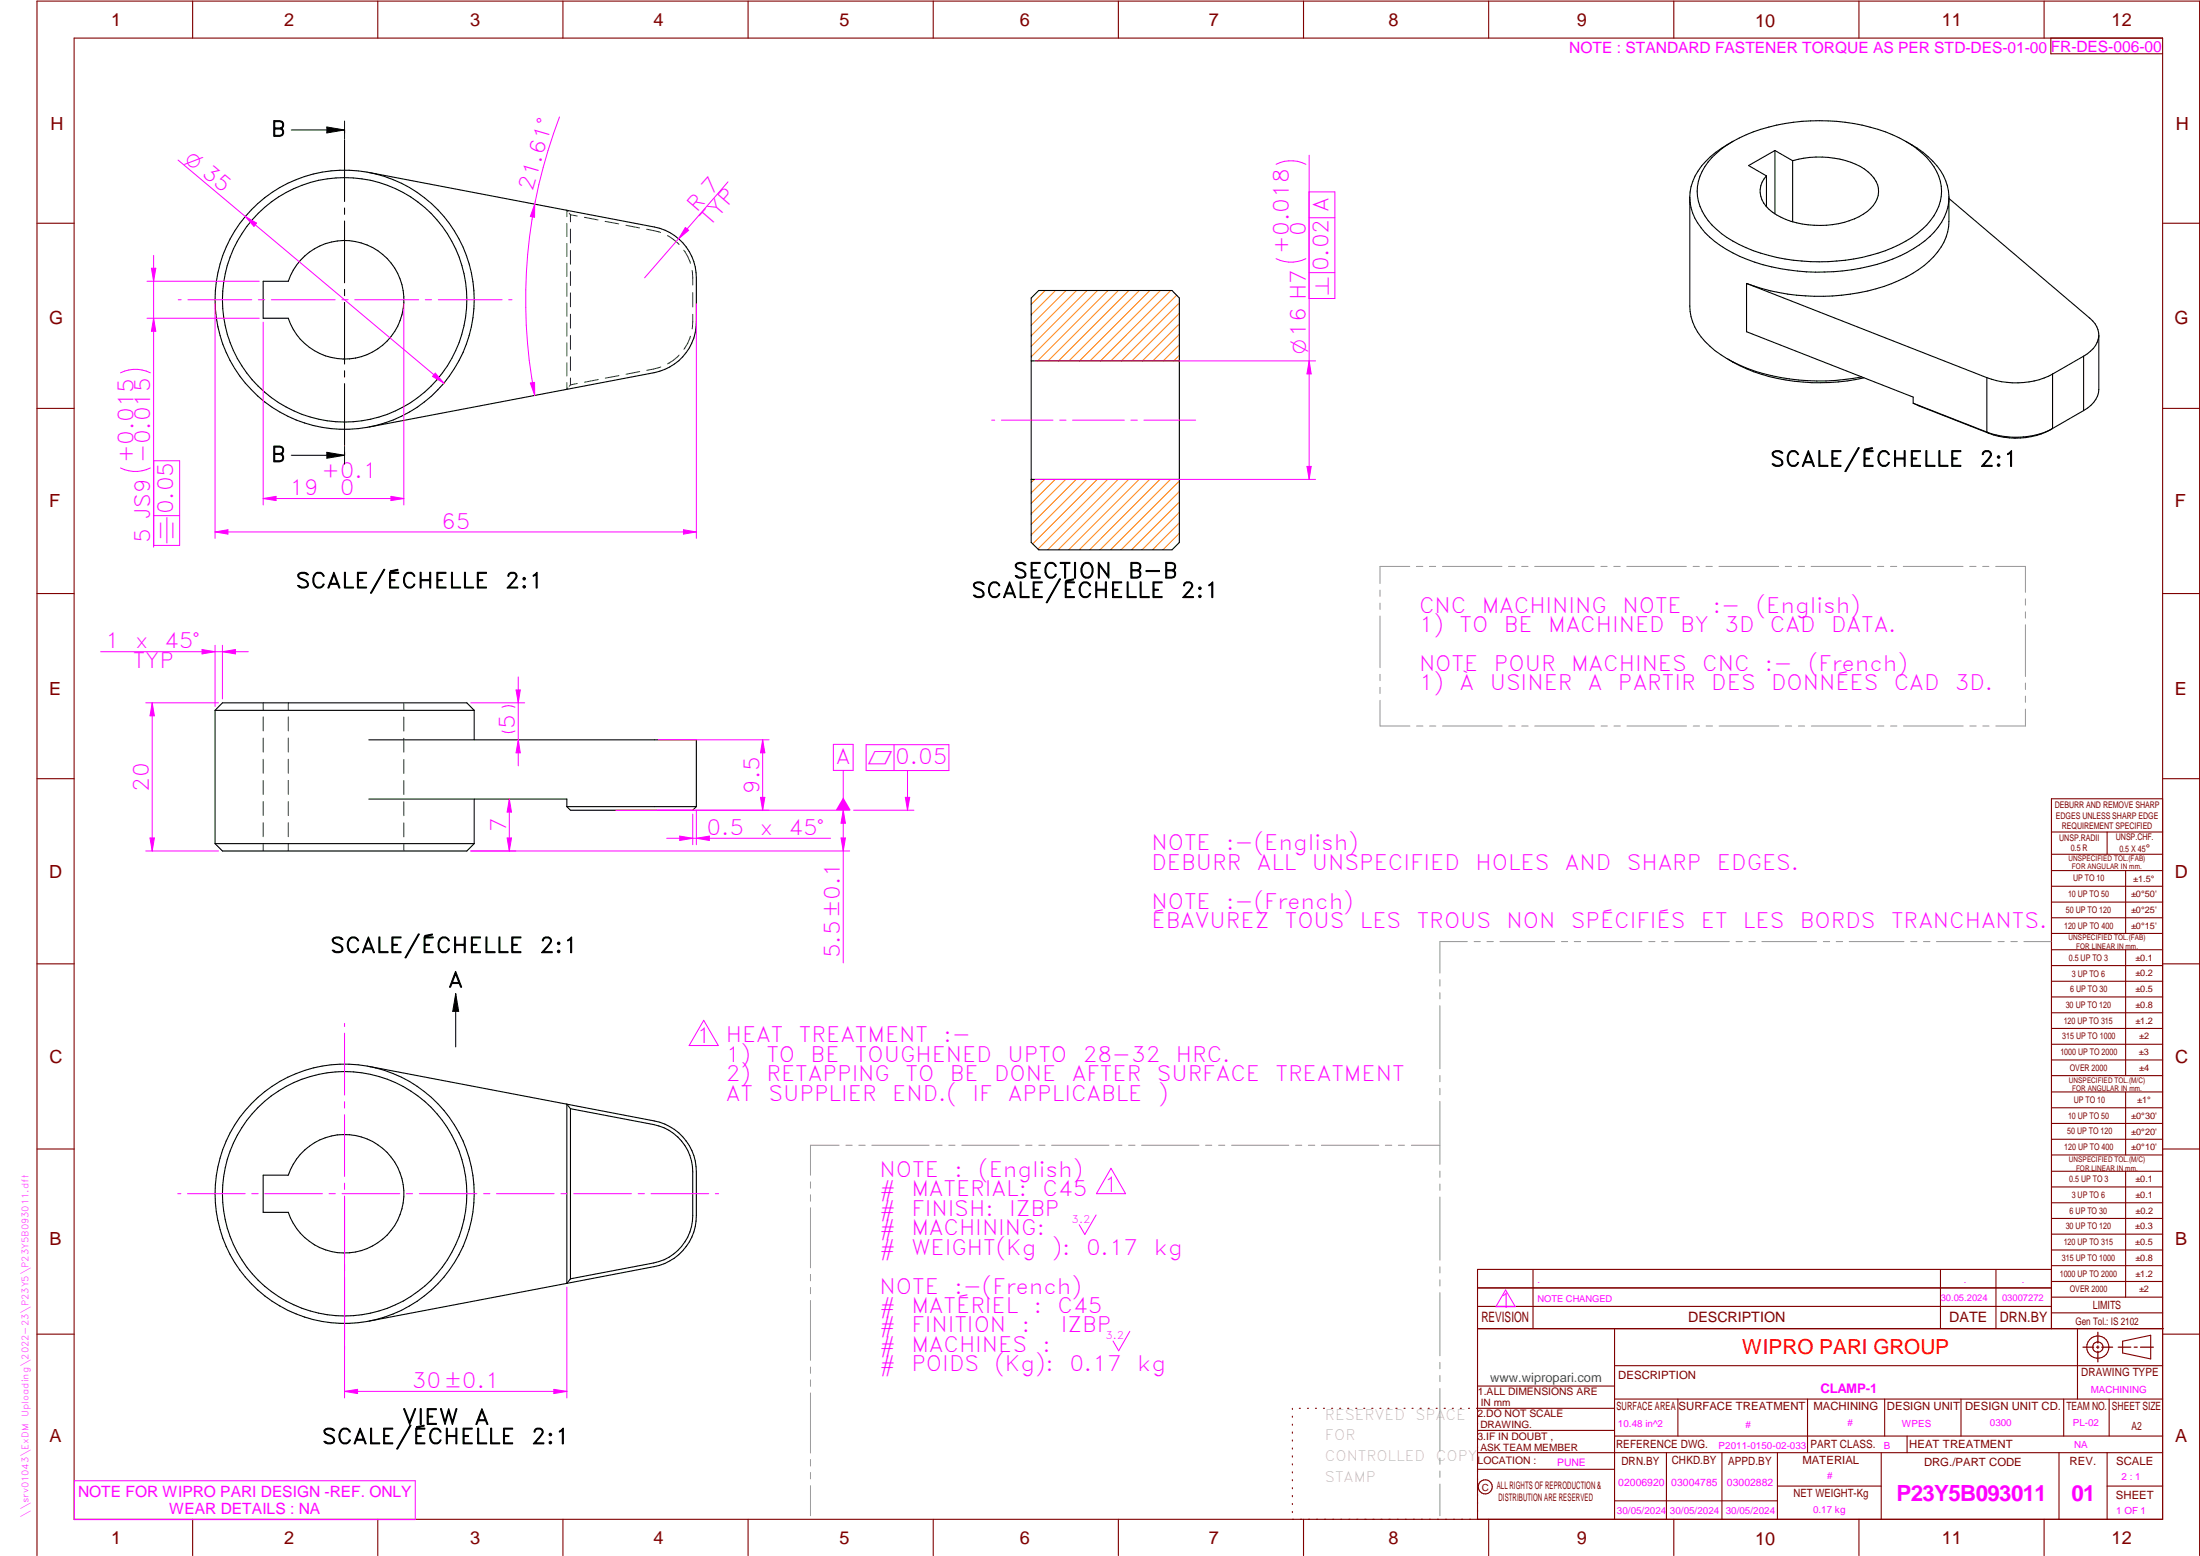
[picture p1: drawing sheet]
<svg xmlns="http://www.w3.org/2000/svg" width="594mm" height="420mm" viewBox="0 0 594 420" stroke-linecap="round" stroke-linejoin="round" font-family="sans-serif">
<g fill="none" stroke="#800000" stroke-width=".3">
<path d="M20 10.3h564v400h-564zM52 .3v10M102 .3v10M152 .3v10M202 .3v10M252 .3v10M302 .3v10M352 .3v10M402 .3v10M452 .3v10M502 .3v10M552 .3v10"/>
<path d="M553.8 10.3v4.2h30.2M10 60.3h10M584 60.3h10M10 110.3h10M584 110.3h10M10 160.3h10M584 160.3h10M10 210.3h10M584 215.7h-30v143.1M584 210.3h10M554 224.7h30M554 230.7h30"/>
<path d="M554 235.1h30M554 239.3h30M569 224.7v6M574 235.1v17M554 243.6h30M554 247.8h30M554 252.1h30M554 256.5h30M574 256.5v33.9M10 260.3h10M554 260.7h30M554 265h30"/>
<path d="M554 269.2h30M554 273.5h30M554 277.7h30M584 260.3h10M554 282h30M554 286.2h30M554 290.4h30M554 294.9h30M554 299.1h30M574 294.9v17M10 310.3h10M554 303.4h30"/>
<path d="M554 307.6h30M554 311.9h30M554 316.3h30M574 316.3v34M584 310.3h10M554 320.5h30M554 324.8h30M554 329h30M554 333.2h30M554 337.5h30M399 358.8h185.2M399 352.8h155"/>
<path d="M399 347.8h155M414 342.8v16M436 358.8v51.5M524 342.8v16M539 342.8v16M554 341.8h30M554 346h30M554 350.3h30M554 354.5h30M554 342.8h-155v67.5M561 358.8v19M10 360.3h10"/>
<path d="M399 374.3h37M436 377.8h148M453.1 377.8v10M488.1 377.8v14.5M508.9 377.8v10M529.5 377.8v10M557.3 377.8v10M569.5 377.8v10M573.2 362.2l7.6-1.6v6.3l-7.6-1.6zM584 368.8h-148M584 360.3h10M349 380.3v.3"/>
<path d="M349 382.4v.3M349 384.6v.3M349 386.7v.3M349 388.8v.3M349 391v.3M349 393.1v.3M349 395.3v.3M349 397.4v.3M349 399.5v.3M350.9 380.3h.2M353.1 380.3h.2M355.2 380.3h.3"/>
<path d="M357.4 380.3h.3M359.6 380.3h.3M361.7 380.3h.3M363.9 380.3h.3M366.1 380.3h.3M368.3 380.3h.2M370.4 380.3h.3M372.6 380.3h.3M374.8 380.3h.3M376.9 380.3h.4M379.1 380.3h.3M381.3 380.3h.3"/>
<path d="M383.4 380.3h.4M385.6 380.3h.3M387.8 380.3h.3M390 380.3h.3M392.2 380.3h.3M394.3 380.3h.3M396.5 380.3h.3M398.7 380.3h37.3M399 396.7h37M399 392.3h185M399 386.2h37M436 387.8h148"/>
<path d="M450 392.3v18M465 392.3v18M480 392.3v18M508 392.3v18M515 387.8v4.5M556 392.3v18M569 392.3v18M52 410.3v9.7M102 410.3v9.7M152 410.3v9.7M202 410.3v9.7M252 410.3v9.7"/>
<path d="M302 410.3v9.7M349 401.7v.3M349 403.8v.4M349 406v.3M349 408.1v.3M352 410.3v9.7M402 410.3v9.7M436 405.3h44M452 410.3v9.7M480 401.3h28M502 410.3v9.7M552 410.3v9.7"/>
<path d="M569 401.3h15M10 420v-419.7h584v419.7"/>
<circle cx="566.5" cy="363.7" r="1.39"/>
<circle cx="566.5" cy="363.8" r="3"/>
<circle cx="401.1" cy="401.5" r="1.9"/>
</g>
<g fill="none" stroke="#f0f" stroke-width=".27">
<path d="M93 35.1v.8M93 37.7v16.7M93 56.2v1.7M93 59.7v16.7M93 78.1v1.7M48.1 80.9h.8M50.8 80.9h17.2M58.1 82v63.4M69.8 80.9h1.7M73.3 80.9h17.2M92.3 80.9h1.7M93 81.7v16.6"/>
<path d="M95.8 80.9h17.3M114.8 80.9h1.7M118.4 80.9h17.2M137.4 80.9h.9M188 82v63.4M93 100.1v1.7M93 103.6v16.7M93 122.1v.8M184.6 143l3.4 .6-3.4 .6zM296 328.1l-3.1 5.2-1.5-2.6M305.1 359.5l-3 5.2-1.5-2.6M406.6 348.3l2.6 4.5h-5.3z"/>
<path d="M20.1 399.8h92v10.5h-92z"/>
</g>
<g fill="none" stroke="#949494" stroke-width=".27">
<path d="M396.2 254.3h-7.4v8.5M398.1 254.3h1.6M401.5 254.3h1.8M405 254.3h14.8M421.6 254.3h1.7M425.1 254.3h1.7M428.6 254.3h14.8M445.2 254.3h1.7M448.7 254.3h1.7M452.2 254.3h14.8M468.8 254.3h1.7M472.3 254.3h1.7"/>
<path d="M475.8 254.3h14.8M492.4 254.3h1.7M495.8 254.3h1.8M499.4 254.3h14.7M516 254.3h1.6M519.4 254.3h1.8M522.9 254.3h14.8M539.5 254.3h1.7M543 254.3h1.7M546.5 254.3h7.4M388.8 264.5v1.8M388.8 268.1v1.6"/>
<path d="M388.8 271.6v17M388.8 290.4v1.7M388.8 293.9v1.7M388.8 297.4v17M218.9 319.2v1.6M226.6 309.2h-7.7v8.1M228.4 309.2h1.7M231.9 309.2h1.7M235.4 309.2h15.5M252.7 309.2h1.7M256.2 309.2h1.7M259.7 309.2h15.5"/>
<path d="M277 309.2h1.7M280.5 309.2h1.7M284 309.2h15.5M301.2 309.2h1.8M304.8 309.2h1.7M308.3 309.2h15.5M325.5 309.2h1.7M329.1 309.2h1.6M332.6 309.2h15.4M349.8 309.2h1.7M353.3 309.2h1.7M356.8 309.2h15.5"/>
<path d="M374.1 309.2h1.7M377.6 309.2h1.7M381.1 309.2h7.7M388.8 316.2v1.7M388.8 319.7v1.7M218.9 322.6v1.8M218.9 326.1v16.2M388.8 323.2v17.1M218.9 344.1v1.8M218.9 347.6v1.7M218.9 351.2v16.1M388.8 342.1v1.6"/>
<path d="M388.8 345.6v1.7M388.8 349v17.1M218.9 369.1v1.7M218.9 372.6v1.8M218.9 376.1v16.2M388.8 367.9v1.7M388.8 371.4v1.7M388.8 374.9v17M218.9 394.1v1.8M218.9 397.6v1.7M388.8 393.7v1.7M388.8 397.2v1.7"/>
<path d="M218.9 401.2v8.1M388.8 400.7v8.6"/>
</g>
<path d="M566.5 359.7v3M562.5 363.8h2.9M566.1 363.8h.7M566.5 363.4v.7M566.5 364.9v2.8M567.6 363.8h2.9M572 363.8h3.4M576.3 363.8h.8M578 363.8h3.5" fill="none" stroke="#800000" stroke-width=".34"/>
<g fill="none" stroke="#000" stroke-width=".3">
<path d="M467.9 38.2a22.1 22.1 0 0 0-10.8 10.8l-.5 1.4-.3 2.9M467.9 38.2a50.8 50.8 0 0 1 32.7-4.8l2.2 .4a40.1 40.1 0 0 1 11.8 4.4M514.6 38.2a18.4 18.4 0 0 1 9.4 10.7 13 13 0 0 1-5 13 38.1 38.1 0 0 1-20.7 8.4 50.5 50.5 0 0 1-30.4-5.2 18.4 18.4 0 0 1-9.3-10.7 13 13 0 0 1 4.9-13l1.4-1.2 3-2M514.6 38.2a23.9 23.9 0 0 1 10.2 9.2 12.8 12.8 0 0 1-2.4 15.2 35.6 35.6 0 0 1-20 9.8 55.6 55.6 0 0 1-34.4-4.1 21.7 21.7 0 0 1-10.9-10.8l-.7-2.8-.1-1.4M99.6 46.6l77.1 14.7a13.9 13.9 0 0 1 11.3 13.7v11.9a14 14 0 0 1-11.3 13.7l-77.1 14.7M456.3 53.3v29.4a14.5 14.5 0 0 0 5.4 10.8 40 40 0 0 0 21.5 8.8 57.7 57.7 0 0 0 19.5-.5M477 47.5v8.3M479.3 40.6l-7.1 4.1 4.8 2.8M479.3 40.6l4.8 2.8M479.3 40.6v17.1M484.1 43.4a24.9 24.9 0 0 1 19.4 2.3 6.8 6.8 0 0 1 3.4 8 11.4 11.4 0 0 1-7.5 5.9 24.6 24.6 0 0 1-20.7-2.3 6.4 6.4 0 0 1-2.4-9l.7-.8M484.1 43.4v16.5"/>
<path d="M526.3 53.3v6.5a14.6 14.6 0 0 1-5.4 10.7 41.4 41.4 0 0 1-23.6 9.2 56.5 56.5 0 0 1-25.7-3.2M526.3 53.6l38 32.3a5.4 5.4 0 0 1 .2 8.9l-1.9 1.4M71.1 75.9h6.7a16 16 0 0 1 24.7-7.9 16 16 0 0 1 0 25.9 16 16 0 0 1-24.7-8h-6.7zM471.6 76.5v13.1l45 17.6v1.7M471.6 76.5l64.9 25.5M466.5 96.9a49.6 49.6 0 0 0 32.3 6l4.5-.9M562.6 96.2v14.7M562.6 96.2l-8.3 4.8M566.8 90.5v14.7a6.9 6.9 0 0 1-4.2 5.7M516.6 108.9l19.9 7.8M516.6 108.9l20.5 8.1M536.5 102v14.7"/>
<path d="M536.5 116.7l.6 .3M554.3 115.7a22 22 0 0 1-17.8 1M554.3 101v14.7M554.3 101a22 22 0 0 1-17.8 1M554.3 115.7a20.1 20.1 0 0 1-17.2 1.3M562.6 110.9l-8.3 4.8M58.1 191.8l2-2h66l2 2M58.1 191.8v36M58.1 191.8h70M99.6 199.8h88.4v18M128.1 191.8v8M99.6 215.8h53.5v2"/>
<path d="M128.1 215.8v12M153.1 217.8h34.9M188 217.8l-.9 1h-33.1l-.9-1M58.1 227.8l2 2h66l2-2M58.1 227.8h70"/>
<circle cx="93.1" cy="80.9" r="35"/>
<circle cx="93.1" cy="80.9" r="33"/>
</g>
<g fill="none" stroke="#008000" stroke-width=".27">
<path d="M153.4 57.1l-.3-.3v1.7M153.7 57.6l.3 .4M154 58v1.9M154 58l1.9 .3M157.8 58.7l3.7 .7M163.4 59.8l3.7 .7M153.1 60.4v3.5M153.1 65.7v3.6M153.1 71.1v3.5M153.1 76.5v3.5M154 61.8v3.8M154 67.6v3.8"/>
<path d="M154 73.3v3.8M154 79.1v3.7M169 60.8l3.7 .8M174.6 61.9l3.8 .9M180.2 63.6l1.7 1.1 1.5 1.3M184.7 67.6l1 1.7 .7 1.8M186.9 73l.2 4M187.1 79v3.9M153.1 81.8v3.6M153.1 87.2v3.6M153.1 92.6v3.5M153.1 98v3.5"/>
<path d="M154 84.8v3.8M154 90.6v3.8M154 96.3v3.8M178.4 99.1l-3.7 .9M183.4 95.9l-1.5 1.3-1.7 1.1M186.4 90.8l-.7 1.9-1 1.6M187.1 84.9l-.2 3.9M153.1 103.3v1.8l.3-.3M154 103.9l-.3 .4M154 102.1v1.8M155.9 103.5l-1.9 .4M161.5 102.5l-3.6 .7"/>
<path d="M167.1 101.4l-3.7 .7M172.8 100.3l-3.7 .7M71.1 189.8v1.8M71.1 193.6v3.8M71.1 199.3v3.8M77.8 189.8v1.8M77.8 193.6v3.8M77.8 199.3v3.8M109 189.8v1.9M109 193.6v3.8M109 199.3v3.8M71.1 205v3.8"/>
<path d="M71.1 210.7v3.8M71.1 216.5v3.7M77.8 205v3.8M77.8 210.7v3.8M77.8 216.5v3.7M109 205.1v3.7M109 210.8v3.7M109 216.5v3.8M71.1 222.2v3.7M71.1 227.9v1.9M77.8 222.2v3.7M77.8 227.9v1.9"/>
<path d="M109 222.2v3.8M109 227.9v1.9"/>
</g>
<path d="M184.6 143l3.4 .6-3.4 .6z" fill="#f0f"/>
<path d="M58.1 143.6l3.4-.6v1.2z" fill="none" stroke="#f0f" stroke-width=".27"/>
<path d="M58.1 143.6l3.4-.6v1.2z" fill="#f0f"/>
<path d="M39.7 75.9h30.3M39.7 85.9h30.3M41.5 85.9l.6 3.6h-1.2zM40.6 100.7a9 9 0 0 0-8.1 0M40.6 126.4a9 9 0 0 1-8.1 0M58.1 143.6h129.9" fill="none" stroke="#f0f" stroke-width=".27"/>
<path d="M41.5 85.9l.6 3.6h-1.2z" fill="#f0f"/>
<path d="M40.9 72.4h1.2l-.6 3.5z" fill="none" stroke="#f0f" stroke-width=".27"/>
<path d="M40.9 72.4h1.2l-.6 3.5z" fill="#f0f"/>
<path d="M41.5 69v78.7M71.1 87v49.4M109 82v54.4M71.1 134.6l3.4-.6v1.2z" fill="none" stroke="#f0f" stroke-width=".27"/>
<path d="M71.1 134.6l3.4-.6v1.2z" fill="#f0f"/>
<path d="M105.6 134l3.4 .6-3.4 .6z" fill="none" stroke="#f0f" stroke-width=".27"/>
<path d="M105.6 134l3.4 .6-3.4 .6z" fill="#f0f"/>
<path d="M48.1 43.2l71.8 60.3M117.6 100.8l2.3 2.7-3.1-1.9zM71.1 134.6h37.9" fill="none" stroke="#f0f" stroke-width=".27"/>
<path d="M117.6 100.8l2.3 2.7-3.1-1.9z" fill="#f0f"/>
<path d="M66.2 58.5l3.1 1.7-.7 .9z" fill="none" stroke="#f0f" stroke-width=".27"/>
<path d="M66.2 58.5l3.1 1.7-.7 .9z" fill="#f0f"/>
<path d="M196.6 49.1l-22.5 25.9M185.1 61.4l.9 .8-2.7 2.3z" fill="none" stroke="#f0f" stroke-width=".27"/>
<path d="M185.1 61.4l.9 .8-2.7 2.3z" fill="#f0f"/>
<path d="M123.1 268.3l.8 4.8h-1.6zM123.1 268.3v14.4" fill="none" stroke="#000" stroke-width=".27"/>
<path d="M123.1 268.3l.8 4.8h-1.6z" fill="#000"/>
<g fill="none" stroke="#000" stroke-width=".3">
<path d="M99.6 288l77.1 14.7a14 14 0 0 1 11.3 13.7v11.9a14 14 0 0 1-11.3 13.7l-23.6 4.5M154 299.4l-.9-1.2v48.3M154 299.4v45.9M154 299.4l22.5 4.3a13.1 13.1 0 0 1 10.6 12.7v11.9a13.1 13.1 0 0 1-10.6 12.7l-22.5 4.3M71.1 317.3h6.7a16 16 0 0 1 24.7-7.9 16 16 0 0 1 0 25.9 16 16 0 0 1-24.7-7.9h-6.7zM153.1 346.5l-53.5 10.2M154 345.3l-.9 1.2"/>
<circle cx="93.1" cy="322.3" r="35"/>
<circle cx="93.1" cy="322.4" r="33"/>
</g>
<g fill="none" stroke="#f0f" stroke-width=".27">
<path d="M93 276.4v.8M93 279v16.7M93 297.5v1.7M93 301v16.7M93 319.5v1.7M48 322.3h.8M50.6 322.3h15.6M68 322.3h1.7M71.5 322.3h15.6M88.9 322.3h1.6M92.4 322.3h15.5M93 323v54.5"/>
<path d="M109.7 322.3h1.7M113.2 322.3h15.6M130.6 322.3h1.7M134.1 322.3h15.5M151.5 322.3h1.7M154.9 322.3h15.6M172.3 322.3h1.7M175.8 322.3h15.6M193.2 322.3h.8M153.1 347.6v29.9M93 375.7l3.6-.5v1.1z"/>
</g>
<path d="M93 375.7l3.6-.5v1.1z" fill="#f0f"/>
<path d="M149.6 375.2l3.5 .5-3.5 .6z" fill="none" stroke="#f0f" stroke-width=".27"/>
<path d="M149.6 375.2l3.5 .5-3.5 .6z" fill="#f0f"/>
<path d="M39.4 189.8h19.6M41.1 189.8l.6 3.5h-1.2zM39.4 229.8h19.6M93 375.7h60.1" fill="none" stroke="#f0f" stroke-width=".27"/>
<path d="M41.1 189.8l.6 3.5h-1.2z" fill="#f0f"/>
<path d="M40.5 226.3h1.2l-.6 3.5z" fill="none" stroke="#f0f" stroke-width=".27"/>
<path d="M40.5 226.3h1.2l-.6 3.5z" fill="#f0f"/>
<path d="M344.6 44.4a9 9 0 0 1 8 0M352.6 69.8a9 9 0 0 1-8 .1M279.5 97.5h75.8M353.5 97.5l.6 3.5h-1.2zM267.8 113.5h.8M270.4 113.5h13.9M286.2 113.5h1.7M289.6 113.5h14M305.4 113.5h1.7M308.9 113.5h14M279.5 129.5h75.8M41.1 189.8v40" fill="none" stroke="#f0f" stroke-width=".27"/>
<g fill="none" stroke="#000" stroke-width=".27">
<path d="M78.6 35.1h14.4M88.3 34.3l4.7 .8-4.7 .8zM93 32.7v4.8M93 37.7v16.7M93 56.2v1.7M93 59.7v16.7M93 78.1v1.7M93 81.7v16.6M93 100.1v1.7M93 103.6v16.7M78.6 122.9h14.4M88.3 122.1l4.7 .8-4.7 .8z"/>
<path d="M93 120.6v4.7"/>
</g>
<path d="M88.3 34.3l4.7 .8-4.7 .8zM88.3 122.1l4.7 .8-4.7 .8z" fill="#000"/>
<g fill="none" stroke="#ff8000" stroke-width=".27">
<path d="M282.2 78.4l-3.7 3.8M285 78.4l-6.5 6.6M287.9 78.4l-9.4 9.4M290.7 78.4l-12.2 12.3M293.5 78.4l-15 15.1M296.4 78.4l-17.9 18M299.2 78.4l-19 19.1M302 78.4l-19 19.1M304.8 78.4l-19 19.1M307.7 78.4l-19 19.1M310.5 78.4l-19 19.1M313.3 78.4l-19 19.1"/>
<path d="M316.1 78.4l-18.9 19.1M317.7 79.7l-17.7 17.8M318.5 95.9l-1.6 1.6M318.5 93.1l-4.4 4.4M318.5 90.3l-7.2 7.2M318.5 87.5l-10 10M318.5 84.6l-12.9 12.9M318.5 81.8l-15.7 15.7M279.3 129.5l-.8 .8M282.1 129.5l-3.6 3.6M284.9 129.5l-6.4 6.4M287.8 129.5l-9.3 9.3"/>
<path d="M290.6 129.5l-12.1 12.1M293.4 129.5l-14.9 14.9M296.3 129.5l-17.4 17.4M299.1 129.5l-18.8 18.8M301.9 129.5l-19 19M304.8 129.5l-19.1 19M307.6 129.5l-19 19M310.4 129.5l-19 19M313.2 129.5l-18.9 19M316.1 129.5l-19.1 19M318.5 138.3l-10.1 10.2M318.5 135.6l-12.9 12.9"/>
<path d="M318.5 132.7l-15.8 15.8M318.5 129.9l-18.6 18.6M318.5 144l-4.5 4.5M318.5 141.2l-7.3 7.3"/>
</g>
<path d="M278.5 80.5l2-2.1h36l2 2.1v66l-2 2h-36l-2-2zM278.5 97.5h40M278.5 129.5h40" fill="none" stroke="#000" stroke-width=".3"/>
<path d="M353.5 97.5l.6 3.5h-1.2z" fill="#f0f"/>
<path d="M352.9 125.9h1.2l-.6 3.6z" fill="none" stroke="#f0f" stroke-width=".27"/>
<path d="M352.9 125.9h1.2l-.6 3.6z" fill="#f0f"/>
<path d="M353.5 41.9v87.6M54.6 175.4l3.5 .6-3.5 .6zM58.1 174.2v16.6M60.1 174.2v14.5" fill="none" stroke="#f0f" stroke-width=".27"/>
<path d="M54.6 175.4l3.5 .6-3.5 .6z" fill="#f0f"/>
<path d="M60.1 176l3.5-.6v1.2z" fill="none" stroke="#f0f" stroke-width=".27"/>
<path d="M60.1 176l3.5-.6v1.2z" fill="#f0f"/>
<path d="M27.2 176h39.8M187.1 219.8v8.3M188 218.8v9.3M188 226.4l3.6-.6v1.1z" fill="none" stroke="#f0f" stroke-width=".27"/>
<path d="M188 226.4l3.6-.6v1.1z" fill="#f0f"/>
<path d="M183.6 225.8l3.5 .6-3.5 .5z" fill="none" stroke="#f0f" stroke-width=".27"/>
<path d="M183.6 225.8l3.5 .6-3.5 .5z" fill="#f0f"/>
<path d="M177.7 199.8h30M205.9 199.8l.6 3.5h-1.1zM166.3 218.8h41.4M180 226.4h44.3" fill="none" stroke="#f0f" stroke-width=".27"/>
<path d="M205.9 199.8l.6 3.5h-1.1z" fill="#f0f"/>
<path d="M205.4 215.3h1.1l-.6 3.5z" fill="none" stroke="#f0f" stroke-width=".27"/>
<path d="M205.4 215.3h1.1l-.6 3.5z" fill="#f0f"/>
<path d="M205.9 199.8v19M127.1 229.8h12.2M136.9 226.3h1.2l-.6 3.5z" fill="none" stroke="#f0f" stroke-width=".27"/>
<path d="M136.9 226.3h1.2l-.6 3.5z" fill="#f0f"/>
<path d="M137.5 215.8l.6 3.5h-1.2z" fill="none" stroke="#f0f" stroke-width=".27"/>
<path d="M137.5 215.8l.6 3.5h-1.2z" fill="#f0f"/>
<path d="M144.4 55.1l-.1 3.6-1.1-.2zM137.5 215.8v14" fill="none" stroke="#f0f" stroke-width=".27"/>
<path d="M144.4 55.1l-.1 3.6-1.1-.2z" fill="#f0f"/>
<path d="M143.2 103.4l1.1-.1 .1 3.5z" fill="none" stroke="#f0f" stroke-width=".27"/>
<path d="M143.2 103.4l1.1-.1 .1 3.5z" fill="#f0f"/>
<path d="M151.1 31.6a137.8 137.8 0 0 0-6.7 75.2M127.1 189.8h14.6M139.1 197.4a3.9 3.9 0 0 1-3.6 0M139.1 191a3.9 3.9 0 0 0-3.6 0M139.4 186.3h1.1l-.6 3.5z" fill="none" stroke="#f0f" stroke-width=".27"/>
<path d="M139.4 186.3h1.1l-.6 3.5z" fill="#f0f"/>
<path d="M139.9 199.8l.6 3.5h-1.1z" fill="none" stroke="#f0f" stroke-width=".27"/>
<path d="M139.9 199.8l.6 3.5h-1.1z" fill="#f0f"/>
<path d="M41.5 139.2h7M41.5 124.4h7v22.9h-7zM139.9 182.8v24M177.5 218.8h51.9M127.1 229.8h102.3M227.1 226.3h1.2l-.6 3.5z" fill="none" stroke="#f0f" stroke-width=".27"/>
<path d="M227.1 226.3h1.2l-.6 3.5z" fill="#f0f"/>
<path d="M227.7 218.8l.6 3.5h-1.2z" fill="none" stroke="#f0f" stroke-width=".27"/>
<path d="M227.7 218.8l.6 3.5h-1.2z" fill="#f0f"/>
<path d="M227.7 208v52" fill="none" stroke="#f0f" stroke-width=".27"/>
<path d="M227.7 215.3l2 3.5h-4z" fill="#f0f"/>
<path d="M225 201h5.4v7h-5.4zM245.1 208.1v10.7" fill="none" stroke="#f0f" stroke-width=".27"/>
<path d="M244.5 215.3h1.2l-.6 3.5z" fill="#f0f"/>
<path d="M353.5 58.8h7M353.5 51.8h7v28.8h-7zM353.5 73.6h7M230.5 218.8h16.3M233.9 201.1h22.3v7h-22.3zM241.4 201.1v7M244.5 215.3h1.2l-.6 3.5zM190 275.5l4 6.8h-7.9zM300 315.5l3.9 6.8h-7.8z" fill="none" stroke="#f0f" stroke-width=".27"/>
<g fill="none" stroke="#949494" stroke-width=".27">
<path d="M372.7 159.3v1.7M380.7 153h-8v4.6M382.5 153h1.7M386 153h1.7M389.5 153h16.1M407.4 153h1.7M410.9 153h1.7M414.4 153h16.1M432.3 153h1.7M435.8 153h1.7M439.3 153h16.1M457.2 153h1.7"/>
<path d="M460.7 153h1.7M464.2 153h16.1M482.1 153h1.7M485.6 153h1.7M489.1 153h16.1M507 153h1.7M510.5 153h1.7M514 153h16.1M531.9 153h1.7M535.4 153h1.7M538.9 153h8v6.9M372.7 162.9v1.6"/>
<path d="M372.7 166.3v14M546.9 161.7v1.7M546.9 165.2v1.7M546.9 168.7v14M372.7 189.1v6.9h8M372.7 182.1v1.7M372.7 185.6v1.7M382.5 196h1.8M386 196h1.7M389.5 196h16.1M407.4 196h1.7M410.9 196h1.8"/>
<path d="M414.4 196h16.1M432.3 196h1.7M435.8 196h1.8M439.3 196h16.1M457.2 196h1.7M460.7 196h1.7M464.2 196h16.1M482.1 196h1.7M485.6 196h1.7M489.1 196h16.1M507 196h1.7M510.5 196h1.7"/>
<path d="M514 196h16.1M531.9 196h1.7M535.4 196h1.7M546.9 184.4v1.8M546.9 188v1.7M546.9 191.5v4.5h-8"/>
</g>
<g font-size="6" fill="#f0f">
<text x="512.1" y="405.2">P23Y5B093011</text>
<text x="559.4" y="405.2">01</text>
</g>
<g font-size="5.7">
<text x="73.1" y="36.8">B</text>
<text x="73.1" y="124.7">B</text>
<text x="478" y="125.9">SCALE/ÉCHELLE</text>
<text x="534.5" y="125.9">2:1</text>
<text x="79.8" y="158.8">SCALE/ÉCHELLE</text>
<text x="136.4" y="158.8">2:1</text>
<text x="262.3" y="161.4">SCALE/ÉCHELLE</text>
<text x="273.6" y="156.1">SECTION</text>
<text x="304.6" y="156.1">B-B</text>
<text x="318.8" y="161.4">2:1</text>
<text x="89.1" y="257.3">SCALE/ÉCHELLE</text>
<text x="145.7" y="257.3">2:1</text>
<text x="121" y="266.6">A</text>
<text x="86.9" y="389.9">SCALE/ÉCHELLE</text>
<text x="108.6" y="384.6">VIEW</text>
<text x="128.1" y="384.6">A</text>
<text x="143.4" y="389.9">2:1</text>
</g>
<g font-size="5.7" fill="#f0f">
<text x="143.8" y="51.8" transform="rotate(-74 143.8 51.8)">21.61°</text>
<text x="188.2" y="57.4" transform="rotate(-49 188.2 57.4)">R 7</text>
<text x="191.7" y="61.3" transform="rotate(-49 191.7 61.3)">TYP</text>
<text x="352.6" y="63.6" transform="rotate(-90 352.6 63.6)">0</text>
<text x="348.1" y="68.6" transform="rotate(-90 348.1 68.6)">+0.018</text>
<text x="358.7" y="73.3" transform="rotate(-90 358.7 73.3)">0.02 A</text>
<text x="36.1" y="125.1" transform="rotate(-90 36.1 125.1)">+0.015</text>
<text x="40.6" y="125.1" transform="rotate(-90 40.6 125.1)">-0.015</text>
<text x="86.8" y="129.2">+0.1</text>
<text x="78.2" y="133.7">19</text>
<text x="91.8" y="133.7">0</text>
<text x="46.8" y="138.9" transform="rotate(-90 46.8 138.9)">0.05</text>
<text x="119.1" y="142.7">65</text>
<text x="40.6" y="146.5" transform="rotate(-90 40.6 146.5)">5 JS9</text>
<text x="383.2" y="165.4">CNC</text>
<text x="400.1" y="165.4">MACHINING</text>
<text x="438.1" y="165.4">NOTE</text>
<text x="462.5" y="165.4">:-</text>
<text x="474.1" y="165.4">(English)</text>
<text x="383.2" y="170.7">1)</text>
<text x="394.2" y="170.7">TO</text>
<text x="406.1" y="170.7">BE</text>
<text x="418.1" y="170.7">MACHINED</text>
<text x="453.7" y="170.7">BY</text>
<text x="465.7" y="170.7">3D</text>
<text x="477.9" y="170.7">CAD</text>
<text x="494.5" y="170.7">DATA.</text>
<text x="28.4" y="175.1">1</text>
<text x="36.5" y="175.1">x</text>
<text x="44.3" y="175.1">45°</text>
<text x="35.8" y="180.3">TYP</text>
<text x="383.2" y="181.2">NOTE</text>
<text x="403.4" y="181.2">POUR</text>
<text x="424.3" y="181.2">MACHINES</text>
<text x="459.7" y="181.2">CNC</text>
<text x="476.6" y="181.2">:-</text>
<text x="488.2" y="181.2">(French)</text>
<text x="383.2" y="186.4">1)</text>
<text x="394.2" y="186.4">À</text>
<text x="402.3" y="186.4">USINER</text>
<text x="428.8" y="186.4">A</text>
<text x="436.9" y="186.4">PARTIR</text>
<text x="462.1" y="186.4">DES</text>
<text x="478.3" y="186.4">DONNÉES</text>
<text x="511.4" y="186.4">CAD</text>
<text x="527.9" y="186.4">3D.</text>
<text x="139.1" y="196.8" transform="rotate(-90 139.1 196.8)">5</text>
<text x="225.7" y="206.2">A</text>
<text x="241.8" y="206.3">0.05</text>
<text x="40.2" y="213.7" transform="rotate(-90 40.2 213.7)">20</text>
<text x="205.1" y="214.4" transform="rotate(-90 205.1 214.4)">9.5</text>
<text x="136.6" y="224.7" transform="rotate(-90 136.6 224.7)">7</text>
<text x="190.8" y="225.5">0.5</text>
<text x="205.1" y="225.5">x</text>
<text x="212.9" y="225.5">45°</text>
<text x="310.9" y="229.6">NOTE</text>
<text x="331.1" y="229.6">:-(English)</text>
<text x="310.9" y="234.9">DEBURR</text>
<text x="339.4" y="234.9">ALL</text>
<text x="354.3" y="234.9">UNSPECIFIED</text>
<text x="398.4" y="234.9">HOLES</text>
<text x="422.6" y="234.9">AND</text>
<text x="439.3" y="234.9">SHARP</text>
<text x="463.6" y="234.9">EDGES.</text>
<text x="310.9" y="245.4">NOTE</text>
<text x="331.1" y="245.4">:-(French)</text>
<text x="310.9" y="250.6">ÉBAVUREZ</text>
<text x="346.9" y="250.6">TOUS</text>
<text x="367.2" y="250.6">LES</text>
<text x="382.6" y="250.6">TROUS</text>
<text x="406.8" y="250.6">NON</text>
<text x="424.2" y="250.6">SPÉCIFIÉS</text>
<text x="459.3" y="250.6">ET</text>
<text x="470.7" y="250.6">LES</text>
<text x="486" y="250.6">BORDS</text>
<text x="510.7" y="250.6">TRANCHANTS.</text>
<text x="226.8" y="258.8" transform="rotate(-90 226.8 258.8)">5.5±0.1</text>
<text x="188" y="281.8">1 HEAT</text>
<text x="215.7" y="281.5">TREATMENT</text>
<text x="254.8" y="281.5">:-</text>
<text x="196" y="286.7">1)</text>
<text x="207" y="286.7">TO</text>
<text x="218.9" y="286.7">BE</text>
<text x="230.9" y="286.7">TOUGHENED</text>
<text x="272" y="286.7">UPTO</text>
<text x="292.4" y="286.7">28-32</text>
<text x="317.5" y="286.7">HRC.</text>
<text x="196" y="292">2)</text>
<text x="207" y="292">RETAPPING</text>
<text x="244.5" y="292">TO</text>
<text x="256.5" y="292">BE</text>
<text x="268.4" y="292">DONE</text>
<text x="289.4" y="292">AFTER</text>
<text x="312.4" y="292">SURFACE</text>
<text x="344.4" y="292">TREATMENT</text>
<text x="196" y="297.2">AT</text>
<text x="207.5" y="297.2">SUPPLIER</text>
<text x="240.9" y="297.2">END.(</text>
<text x="262.6" y="297.2">IF</text>
<text x="272.2" y="297.2">APPLICABLE</text>
<text x="312.7" y="297.2">)</text>
<text x="237.5" y="317.8">NOTE</text>
<text x="257.7" y="317.8">:</text>
<text x="264.1" y="317.8">(English)</text>
<text x="237.5" y="323">#</text>
<text x="246.1" y="323">MATERIAL:</text>
<text x="281.5" y="323">C45</text>
<text x="298.1" y="321.8">1</text>
<text x="237.5" y="328.3">#</text>
<text x="246.1" y="328.3">FINISH:</text>
<text x="272.5" y="328.3">IZBP</text>
<text x="237.5" y="333.5">#</text>
<text x="246.1" y="333.5">MACHINING:</text>
<text x="237.5" y="338.8">#</text>
<text x="246.1" y="338.8">WEIGHT(Kg</text>
<text x="284" y="338.8">):</text>
<text x="293.3" y="338.8">0.17</text>
<text x="311.6" y="338.8">kg</text>
<text x="237.5" y="349.3">NOTE</text>
<text x="257.7" y="349.3">:-(French)</text>
<text x="404.6" y="353.1">1</text>
<text x="237.5" y="354.5">#</text>
<text x="237.5" y="359.8">#</text>
<text x="246.1" y="354.5">MATÉRIEL</text>
<text x="246.1" y="359.8">FINITION</text>
<text x="275.9" y="359.8">:</text>
<text x="279.2" y="354.5">:</text>
<text x="285.6" y="354.5">C45</text>
<text x="286.5" y="359.8">IZBP</text>
<text x="237.5" y="365">#</text>
<text x="246.1" y="365">MACHINES</text>
<text x="281.5" y="365">:</text>
<text x="237.5" y="370.3">#</text>
<text x="246.1" y="370.3">POIDS</text>
<text x="268.5" y="370.3">(Kg):</text>
<text x="288.8" y="370.3">0.17</text>
<text x="307.1" y="370.3">kg</text>
<text x="111.2" y="374.9">30±0.1</text>
</g>
<text font-size="5.6" fill="#f00" x="470.5" y="365.5">WIPRO PARI GROUP</text>
<g font-size="5.4" fill="#f0f">
<text x="49.6" y="43.3" transform="rotate(40 49.6 43.3)">O 35</text>
<text x="358.7" y="79.5" transform="rotate(-90 358.7 79.5)">n</text>
<text x="352.6" y="95.7" transform="rotate(-90 352.6 95.7)">O16 H7</text>
<text x="46.8" y="146.9" transform="rotate(-90 46.8 146.9)">d</text>
<text x="234.2" y="206.3">r</text>
</g>
<g font-size="4.9" fill="#800000">
<text x="30" y="6.9">1</text>
<text x="76.7" y="6.9">2</text>
<text x="127" y="6.9">3</text>
<text x="176.5" y="6.9">4</text>
<text x="226.7" y="6.9">5</text>
<text x="275.4" y="6.9">6</text>
<text x="326.4" y="6.9">7</text>
<text x="375" y="6.9">8</text>
<text x="425.8" y="6.9">9</text>
<text x="473.9" y="7.3">10</text>
<text x="524.3" y="6.9">11</text>
<text x="570.2" y="6.9">12</text>
<text x="13.6" y="35.1">H</text>
<text x="587.6" y="35.1">H</text>
<text x="13.2" y="87.5">G</text>
<text x="587.2" y="87.5">G</text>
<text x="13.2" y="137">F</text>
<text x="587.2" y="137">F</text>
<text x="13.2" y="187.6">E</text>
<text x="587.2" y="187.6">E</text>
<text x="13.2" y="237">D</text>
<text x="587.2" y="237">D</text>
<text x="13.4" y="287.1">C</text>
<text x="587.4" y="287.1">C</text>
<text x="13.4" y="336.2">B</text>
<text x="587.4" y="336.2">B</text>
<text x="13.4" y="389.3">A</text>
<text x="587.4" y="389.3">A</text>
<text x="30" y="416.9">1</text>
<text x="76.7" y="416.9">2</text>
<text x="127" y="416.9">3</text>
<text x="176.5" y="416.9">4</text>
<text x="226.7" y="416.9">5</text>
<text x="275.4" y="416.9">6</text>
<text x="326.4" y="416.9">7</text>
<text x="375" y="416.9">8</text>
<text x="425.8" y="416.9">9</text>
<text x="473.9" y="417.3">10</text>
<text x="524.3" y="416.9">11</text>
<text x="570.2" y="416.9">12</text>
</g>
<g font-size="4.2" fill="#f0f">
<text x="423.7" y="14.3">NOTE : STANDARD FASTENER TORQUE AS PER STD-DES-01-00</text>
<text x="553.8" y="14">FR-DES-006-00</text>
<text x="21.1" y="404.3">NOTE FOR WIPRO PARI DESIGN -REF. ONLY</text>
<text x="45.7" y="408.8">WEAR DETAILS : NA</text>
</g>
<g font-size="3.9" fill="#800000">
<text x="400" y="357.1">REVISION</text>
<text x="455.9" y="357.1">DESCRIPTION</text>
<text x="526.4" y="357.1">DATE</text>
<text x="540" y="357.1">DRN.BY</text>
</g>
<g font-size="3.9" fill="#c0c0c0">
<text x="357.8" y="383.3">RESERVED</text>
<text x="382.3" y="383.3">SPACE</text>
<text x="357.8" y="388.9">FOR</text>
<text x="357.8" y="394.5">CONTROLLED</text>
<text x="387.8" y="394.5">COPY</text>
<text x="357.8" y="400">STAMP</text>
</g>
<text font-size="3.6" fill="#f0f" x="491.6" y="376.1">CLAMP-1</text>
<text font-size="3.5" fill="#00f" x="402.4" y="373.3">www.wipropari.com</text>
<g font-size="3.1" fill="#800000">
<text x="565.1" y="353.5">LIMITS</text>
<text x="562" y="371.7">DRAWING TYPE</text>
<text x="437" y="372.3">DESCRIPTION</text>
<text x="436.5" y="380.8">SURFACE AREA</text>
<text x="453.3" y="380.8">SURFACE TREATMENT</text>
<text x="489.7" y="380.8">MACHINING</text>
<text x="509.5" y="380.8">DESIGN UNIT</text>
<text x="530.6" y="380.8">DESIGN UNIT CD.</text>
<text x="558" y="380.6">TEAM NO.</text>
<text x="570.3" y="380.7">SHEET SIZE</text>
<text x="575.6" y="386.1">A2</text>
<text x="436.4" y="391.1">REFERENCE DWG.</text>
<text x="437.8" y="395.5">DRN.BY</text>
<text x="451.4" y="395.4">CHKD.BY</text>
<text x="466.6" y="395.5">APPD.BY</text>
<text x="486.7" y="395.4">MATERIAL</text>
<text x="488.9" y="390.9">PART CLASS.</text>
<text x="515.6" y="390.9">HEAT TREATMENT</text>
<text x="519.6" y="395.9">DRG./PART CODE</text>
<text x="558.9" y="395.5">REV.</text>
<text x="571.4" y="395.6">SCALE</text>
<text x="484.3" y="404.2">NET WEIGHT-Kg</text>
<text x="571.4" y="404.7">SHEET</text>
</g>
<text font-size="3" fill="#800000" x="579.5" y="230.1">°</text>
<g font-size="2.8" fill="#f0f">
<text x="289.4" y="330.3">3.2</text>
<text x="298.5" y="361.7">3.2</text>
<text x="420.5" y="396">PUNE</text>
<text x="437" y="401.2">02006920</text>
<text x="451.3" y="401.2">03004785</text>
<text x="466.3" y="401.2">03002882</text>
</g>
<g font-size="2.8" fill="#800000">
<text x="560.4" y="357.7">Gen Tol.: IS 2102</text>
<text x="399.1" y="376.6">1.ALL DIMENSIONS ARE</text>
<text x="399" y="382.7">2.DO NOT SCALE</text>
<text x="399" y="388.7">3.IF IN DOUBT ,</text>
<text x="399" y="395.4">LOCATION :</text>
<text x="404.2" y="402">ALL RIGHTS OF REPRODUCTION &amp;</text>
<text x="404.7" y="405.4">DISTRIBUTION ARE RESERVED</text>
</g>
<g font-size="2.7" fill="#f0f">
<text x="564.6" y="376.2">MACHINING</text>
<text x="436.9" y="385.4">10.48 in^2</text>
<text x="471.4" y="385.5">#</text>
<text x="498.9" y="385">#</text>
<text x="513.6" y="385.3">WPES</text>
<text x="537.3" y="385.1">0300</text>
<text x="559.7" y="385.1">PL-02</text>
<text x="464.1" y="391.2">P2011-0150-02-033</text>
<text x="508.7" y="391.2">B</text>
<text x="560.1" y="391.1">NA</text>
<text x="493.4" y="399.5">#</text>
<text x="572.8" y="399.7">2 : 1</text>
<text x="436.6" y="408.7">30/05/2024</text>
<text x="450.9" y="408.8">30/05/2024</text>
<text x="466" y="408.9">30/05/2024</text>
<text x="489.6" y="408.5">0.17 kg</text>
<text x="571.4" y="408.7">1 OF 1</text>
</g>
<g font-size="2.7" fill="#800000">
<text x="399.9" y="379.7">IN mm</text>
<text x="399.7" y="385.7">DRAWING.</text>
<text x="399.7" y="391.8">ASK TEAM MEMBER</text>
<text x="400.1" y="402.5">C</text>
</g>
<g font-size="2.5" fill="#800000">
<text x="554.9" y="218.3">DEBURR AND REMOVE SHARP</text>
<text x="555.2" y="221">EDGES UNLESS SHARP EDGE</text>
<text x="556.1" y="227.1">UNSP.RADII</text>
<text x="556.8" y="223.8">REQUIREMENT SPECIFIED</text>
<text x="571.4" y="226.9">UNSP.CHF.</text>
<text x="559.2" y="229.9">0.5 R</text>
<text x="572.3" y="230.1">0.5 X 45</text>
<text x="559.8" y="238">UP TO 10</text>
<text x="576.1" y="238.1">±1.5°</text>
<text x="558.5" y="242.2">10 UP TO 50</text>
<text x="575.5" y="242.3">±0°50'</text>
<text x="557.4" y="250.7">120 UP TO 400</text>
<text x="557.9" y="246.5">50 UP TO 120</text>
<text x="575.5" y="250.7">±0°15'</text>
<text x="575.5" y="246.5">±0°25'</text>
<text x="558.7" y="259.4">0.5 UP TO 3</text>
<text x="559.5" y="263.7">3 UP TO 6</text>
<text x="576.6" y="263.6">±0.2</text>
<text x="576.6" y="259.4">±0.1</text>
<text x="559" y="267.9">6 UP TO 30</text>
<text x="576.6" y="267.9">±0.5</text>
<text x="557.8" y="272.2">30 UP TO 120</text>
<text x="576.6" y="272.2">±0.8</text>
<text x="556.9" y="280.7">315 UP TO 1000</text>
<text x="557.3" y="276.4">120 UP TO 315</text>
<text x="576.6" y="276.4">±1.2</text>
<text x="577.7" y="280.7">±2</text>
<text x="556.4" y="284.9">1000 UP TO 2000</text>
<text x="577.6" y="284.9">±3</text>
<text x="558.9" y="289.2">OVER 2000</text>
<text x="577.7" y="289.3">±4</text>
<text x="560" y="297.9">UP TO 10</text>
<text x="577.1" y="297.9">±1°</text>
<text x="558.5" y="302.1">10 UP TO 50</text>
<text x="575.5" y="302.1">±0°30'</text>
<text x="557.4" y="310.6">120 UP TO 400</text>
<text x="558.2" y="306.3">50 UP TO 120</text>
<text x="575.5" y="310.6">±0°10'</text>
<text x="575.5" y="306.4">±0°20'</text>
<text x="558.8" y="319.2">0.5 UP TO 3</text>
<text x="559.4" y="323.4">3 UP TO 6</text>
<text x="576.6" y="319.2">±0.1</text>
<text x="576.6" y="323.5">±0.1</text>
<text x="558.9" y="327.7">6 UP TO 30</text>
<text x="576.7" y="327.7">±0.2</text>
<text x="557.8" y="332">30 UP TO 120</text>
<text x="576.6" y="332">±0.3</text>
<text x="556.8" y="340.5">315 UP TO 1000</text>
<text x="557.3" y="336.3">120 UP TO 315</text>
<text x="576.6" y="336.3">±0.5</text>
<text x="576.6" y="340.5">±0.8</text>
<text x="556.2" y="344.7">1000 UP TO 2000</text>
<text x="576.6" y="344.7">±1.2</text>
<text x="558.9" y="349">OVER 2000</text>
<text x="577.6" y="349">±2</text>
</g>
<g font-size="2.5" fill="#f0f">
<text x="415.2" y="346.4">.</text>
<text x="530.3" y="346.5">.</text>
<text x="545.9" y="346.4">.</text>
<text x="415.2" y="351.5">NOTE CHANGED</text>
<text x="524.1" y="351.3">30.05.2024</text>
<text x="540.6" y="351.4">03007272</text>
</g>
<g font-size="2.4" fill="#f0f">
<text x="7.7" y="382.7" transform="rotate(-90 7.7 382.7)">Uploading\2022-23\P23Y5\P23Y5B093011.dft</text>
<text x="7.7" y="409.8" transform="rotate(-90 7.7 409.8)">\\srv01043\ExDM</text>
</g>
<g font-size="2.1" fill="#800000">
<text x="558.5" y="232.4">UNSPECIFIED TOL.(FAB)</text>
<text x="559.5" y="234.7">FOR ANGULAR IN mm.</text>
<text x="558.6" y="253.9">UNSPECIFIED TOL.(FAB)</text>
<text x="560.7" y="256.3">FOR LINEAR IN mm.</text>
<text x="558.7" y="292.3">UNSPECIFIED TOL.(M/C)</text>
<text x="559.6" y="294.7">FOR ANGULAR IN mm.</text>
<text x="558.7" y="313.7">UNSPECIFIED TOL.(M/C)</text>
<text x="560.6" y="316.1">FOR LINEAR IN mm.</text>
</g>
</svg>
